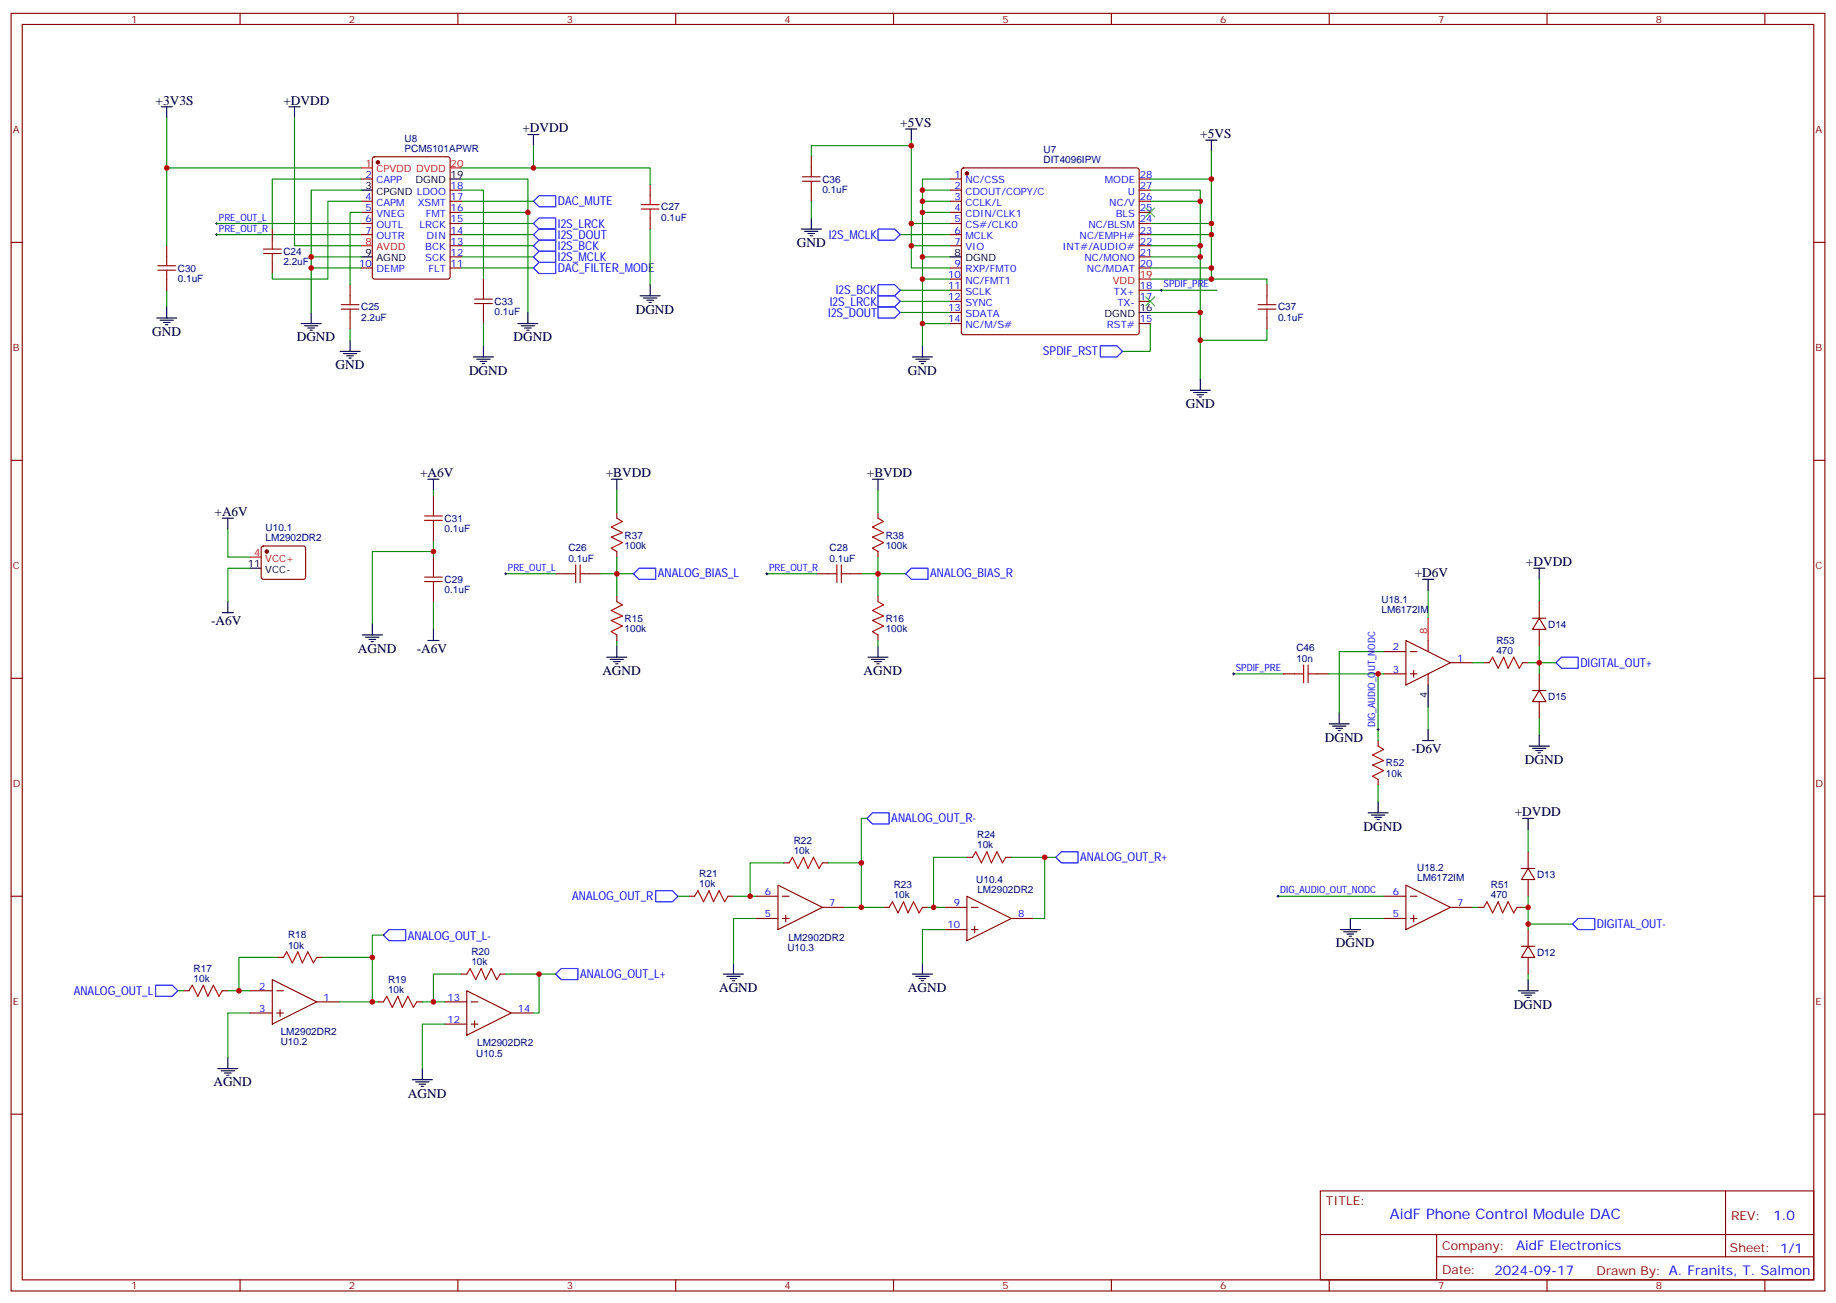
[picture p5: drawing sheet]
<svg xmlns="http://www.w3.org/2000/svg" width="583mm" height="413mm" viewBox="0 0 583 413" stroke-linecap="round" stroke-linejoin="round" font-family="sans-serif">
<g fill="none" stroke="#870000" stroke-width=".35">
<path d="M3.5 4.2h575.8v405.4h-575.8zM7.1 7.8h568.6v398.2h-568.6zM76.2 4.2v3.6M145.3 4.2v3.6M214.5 4.2v3.6M283.6 4.2v3.6M352.8 4.2v3.6M421.9 4.2v3.6M491.1 4.2v3.6M560.2 4.2v3.6M114.7 56.8h3.5M118.4 49.9l.5-.2h23.3l.6 .5 .1 37.6-.5 .7h-23.5l-.7-.4v-37.7z"/>
<path d="M206.4 58.6v3.5M257.5 49.7v3.6M301.6 56.8h3.6M305.4 53.5l.5-.2h55l.5 .2 .2 .5v51.5l-.2 .5-.5 .2h-55l-.5-.2-.2-.5v-51.5zM361.6 56.8h3.5M3.5 76.9h3.6M52.9 78v3.5M86.4 72.7v3.5M114.7 63.9h3.5M114.7 67.4h3.5M114.7 70.9h3.5M114.7 74.4h3.5"/>
<path d="M142.9 60.3h3.5M142.9 63.9h3.5M142.9 67.4h3.5M142.9 70.9h3.5M142.9 74.4h3.5M142.9 78h3.5M206.4 69.1v3.6M257.5 60.3v3.6M301.6 60.3h3.6M301.6 63.9h3.6M301.6 67.4h3.6M301.6 70.9h3.6"/>
<path d="M301.6 74.4h3.6M301.6 78h3.6M361.6 60.3h3.5M361.6 63.9h3.5M361.6 67.4h3.5M361.6 70.9h3.5M361.6 74.4h3.5M361.6 78h3.5M575.7 76.9h3.6M52.9 88.5v3.6M86.4 83.3v3.5M111.1 90.3v3.5"/>
<path d="M114.7 85h3.5M142.9 85h3.5M142.9 81.5h3.5M153.5 88.5v3.6M153.5 99.1v3.6M301.6 85h3.6M301.6 88.5h3.6M301.6 92.1h3.6M301.6 95.6h3.6M301.6 99.1h3.6M361.6 85h3.5M361.6 92.1h3.5"/>
<path d="M361.6 95.6h3.5M361.6 81.5h3.5M402.2 90.3v3.5M111.1 100.9v3.5M301.6 102.7h3.6M361.6 102.7h3.5M402.2 100.9v3.5M3.5 146.1h3.6M137.6 157.3v3.6M575.7 146.1h3.6M83.1 173.4l.5-.2h12.7l.5 .2 .2 .5-.1 9.5-.6 .4-13-.1-.4-.6v-9.2zM137.6 167.9v3.6"/>
<path d="M137.6 176.7v3.6M195.8 162.6v1.8M195.8 175v1.7M278.7 162.6v1.8M278.7 175v1.7M137.6 187.3v3.6M176.4 182h3.5M187 182h3.5M195.8 189.1v1.8M259.3 182h3.5M269.9 182h3.5M278.7 189.1v1.8"/>
<path d="M486.5 196.1h4.2M488.6 196.1l2.1 3.6h-4.2zM488.6 190.9v5.2M488.6 199.7v5.3M3.5 215.2h3.6M195.8 201.4v1.8M278.7 201.4v1.8M407.5 213.8h3.5M418 213.8h3.6M439.2 206.7h7.1M439.2 213.8h7.1M446.3 203.2l14.1 7.1-14.1 7z"/>
<path d="M447.7 206.7h2.1M447.7 213.8h2.1M448.7 212.7v2.1M453.3 203.2v3.5M453.3 213.8v3.5M460.4 210.3h7M471 210.3h1.7M483.3 210.3h1.8M486.5 219.1h4.2M488.6 219.1l2.1 3.5h-4.2zM488.6 213.8v5.3M575.7 215.2h3.6"/>
<path d="M437.4 235v1.7M488.6 222.6v5.3M437.4 247.3v1.8M248.7 273.8h1.8M261.1 273.8h1.7M306.9 272h1.8M319.3 272h1.7M483 275.5h4.2M485.1 275.5l2.1 3.5h-4.2zM485.1 270.2v5.3M485.1 279v5.3M3.5 284.3h3.6"/>
<path d="M218.7 284.3h1.8M231.1 284.3h1.7M239.9 284.3h7M239.9 291.4h7M246.9 280.8l14.2 7.1-14.2 7zM248.4 284.3h2.1M248.4 291.4h2.1M249.4 290.3v2.2M261.1 287.9h7M280.5 287.9h1.7M292.8 287.9h1.8M299.9 287.9h7"/>
<path d="M299.9 294.9h7M306.9 284.3l14.1 7.1-14.1 7.1zM308.3 287.9h2.1M308.3 294.9h2.1M309.4 293.9v2.1M321 291.4h7.1M439.2 284.3h7.1M439.2 291.4h7.1M446.3 280.8l14.1 7.1-14.1 7zM447.7 284.3h2.1M447.7 291.4h2.1M448.7 290.3v2.2"/>
<path d="M460.4 287.9h7M469.2 287.9h1.8M481.5 287.9h1.8M485.1 294.9v5.3M575.7 284.3h3.6M58.2 314.3h1.8M70.6 314.3h1.7M79.4 314.3h7M86.4 310.8l14.1 7.1-14.1 7zM87.8 314.3h2.2M88.2 303.7h1.8M100.5 303.7h1.8"/>
<path d="M100.5 317.9h7.1M119.9 317.9h1.8M132.3 317.9h1.8M141.1 317.9h7.1M146.4 309h1.8M148.2 314.3l14.1 7.1-14.1 7zM149.6 317.9h2.1M158.7 309h1.8M483 300.2h4.2M485.1 300.2l2.1 3.5h-4.2zM485.1 303.7v5.3M79.4 321.4h7"/>
<path d="M87.8 321.4h2.2M88.9 320.3v2.1M141.1 324.9h7.1M149.6 324.9h2.1M150.6 323.9v2.1M162.3 321.4h7M3.5 353.5h3.6M575.7 353.5h3.6M419.1 377.8h156.6v28.2h-156.6zM547.7 377.8v20.9M419.1 391.7h156.5M456 398.7h119.6"/>
<path d="M456 391.7v14.1M76.2 406v3.6M145.3 406v3.6M214.5 406v3.6M283.6 406v3.6M352.8 406v3.6M421.9 406v3.6M491.1 406v3.6M560.2 406v3.6"/>
</g>
<g fill="none" stroke="#008700" stroke-width=".35">
<path d="M52.9 37.4v15.9M93.5 37.4v40.6h21.2M114.7 53.3h-61.8v24.7M114.7 56.8h-28.3v15.9M146.4 56.8h21.2v42.3M169.3 46.2v7.1h-22.9M169.3 53.3h37.1v5.3M289.3 46.2h-31.8v3.5M289.3 44.4v40.6h12.3M301.6 56.8h-8.8v3.5M365.1 56.8h19.4M384.5 48v40.5h-19.4"/>
<path d="M68.8 70.9h45.9M68.8 74.4h45.9M114.7 63.9h-10.6v24.6h-17.7v-1.7M114.7 67.4h-3.6v22.9M114.7 60.3h-15.9v21.2M146.4 60.3h7.1v28.2M146.4 63.9h22.9M146.4 70.9h22.9M146.4 74.4h22.9M146.4 78h22.9M146.4 67.4h21.2M206.4 72.7v17.6"/>
<path d="M257.5 63.9v5.2M285.8 74.4h15.8M289.3 70.9h12.3M289.3 78h12.3M292.8 67.4h8.8M301.6 60.3h-8.8v3.6M301.6 63.9h-8.8v24.6M365.1 60.3h15.9v17.7M365.1 78h15.9v3.5M365.1 63.9h15.9M365.1 70.9h19.4M365.1 74.4h19.4"/>
<path d="M52.9 92.1v5.3M98.8 85h15.9M114.7 81.5h-15.9v17.6M146.4 85h22.9M146.4 81.5h22.9M285.8 95.6h15.8M285.8 99.1h15.8M285.8 92.1h15.8M292.8 81.5h8.8M301.6 88.5h-8.8v21.2M365.1 81.5h15.9v17.6M365.1 99.1h15.9v21.2"/>
<path d="M365.1 85h19.4M365.1 92.1h21.2M384.5 88.5h17.7v1.8M111.1 104.4v3.6M153.5 102.7v7M292.8 102.7h8.8M365.1 102.7v8.8h-8.8M402.2 104.4v3.6h-21.2M137.6 155.6v1.7M195.8 155.6v7M278.7 155.6v7M72.3 167.9v8.8h7.1"/>
<path d="M137.6 175h-19.4v22.9M137.6 171.5v5.2M195.8 176.7v5.3h5.3M278.7 176.7v5.3h8.8M79.4 180.3h-7.1v10.6M137.6 190.9v8.8M160.5 182h15.9M190.5 182h5.3v7.1M243.4 182h15.9M273.4 182h5.3v7.1M453.3 187.3v8.8M488.6 183.8v7.1"/>
<path d="M195.8 203.2v1.8M278.7 203.2v1.8M391.6 213.8h15.9M421.6 213.8h17.6M437.4 213.8v21.2M439.2 206.7h-14.1v19.4M467.4 210.3h3.6M485.1 210.3h8.8M488.6 205v8.8M453.3 224.4v7M488.6 227.9v5.3M275.2 259.6h-1.8v14.2"/>
<path d="M437.4 249.1v5.3M248.7 273.8h-10.6v10.5h1.8M262.8 273.8h10.6v14.1M306.9 272h-10.6v15.9h-1.7M321 272h10.6v19.4h-3.5M331.6 272h3.5M485.1 263.2v7M121.7 296.7h-3.5v7M215.2 284.3h3.5M232.8 284.3h5.3M239.9 291.4h-7.1v14.1M268.1 287.9h12.4"/>
<path d="M296.3 287.9h3.6M299.9 294.9h-7.1v10.6M405.7 284.3h33.5M428.6 291.4h10.6M467.4 287.9h1.8M483.3 287.9h1.8v7M485.1 293.2h14.1M485.1 284.3v3.6M56.4 314.3h1.8M72.3 314.3h7.1M88.2 303.7h-12.4v10.6M102.3 303.7h15.9v14.2h-10.6"/>
<path d="M118.2 317.9h1.7M134.1 317.9h7M146.4 309h-8.8v8.9M160.5 309h10.6v12.4h-1.8M171.1 309h5.3M485.1 309v1.8M79.4 321.4h-7.1v14.1M141.1 324.9h-7v14.1"/>
</g>
<path d="M363.7 66l2.8 2.8M366.5 66l-2.8 2.8M363.7 94.2l2.8 2.8M366.5 94.2l-2.8 2.8" fill="none" stroke="#3c3" stroke-width=".35"/>
<g fill="none" stroke="#00f" stroke-width=".35">
<path d="M171.1 69.1h5.3v3.6h-5.3l-1.8-1.8zM171.1 72.7h5.3v3.5h-5.3l-1.8-1.8zM171.1 76.2h5.3v3.5h-5.3l-1.8-1.7zM171.1 62.1h5.3v3.5h-5.3l-1.8-1.7zM278.7 72.7h5.3l1.8 1.7-1.8 1.8h-5.3zM169.3 81.5l1.8-1.8h5.3v3.6h-5.3zM169.3 85l1.8-1.7h5.3v3.5h-5.3zM278.7 97.4h5.3l1.8 1.7-1.8 1.8h-5.3zM278.7 93.8h5.3l1.8 1.8-1.8 1.8h-5.3zM278.7 90.3h5.3l1.8 1.8-1.8 1.7h-5.3zM349.2 109.7h5.3l1.8 1.8-1.8 1.7h-5.3zM201.1 182l1.7-1.7h5.3v3.5h-5.3z"/>
<path d="M287.5 182l1.8-1.7h5.3v3.5h-5.3zM493.9 210.3l1.8-1.8h5.2v3.5h-5.2zM275.2 259.6l1.7-1.7h5.3v3.5h-5.3zM335.1 272l1.8-1.8h5.3v3.6h-5.3zM121.7 296.7l1.8-1.8h5.3v3.6h-5.3zM208.1 282.6h5.3l1.8 1.7-1.8 1.8h-5.3zM499.2 293.2l1.7-1.8h5.3v3.5h-5.3zM49.4 312.6h5.3l1.7 1.7-1.7 1.8h-5.3zM176.4 309l1.8-1.7h5.2v3.5h-5.2z"/>
</g>
<g fill="none" stroke="#a10000" stroke-width=".35">
<path d="M254.7 57.5h5.6M254.7 56.1h5.6M257.5 53.3v2.8M257.5 57.5v2.8M83.6 79h5.7M86.4 76.2v2.8M203.6 66.3h5.6M203.6 64.9h5.6M206.4 62.1v2.8M206.4 66.3v2.8M50.1 85.7h5.6M50.1 84.3h5.6"/>
<path d="M52.9 81.5v2.8M52.9 85.7v2.8M83.6 80.4h5.7M86.4 80.4v2.9M108.3 98.1h5.6M108.3 96.7h5.6M111.1 93.8v2.9M111.1 98.1v2.8M150.6 96.3h5.7M150.6 94.9h5.7M153.5 92.1v2.8M153.5 96.3v2.8"/>
<path d="M399.3 98.1h5.7M399.3 96.7h5.7M402.2 93.8v2.9M402.2 98.1v2.8M134.8 163.7h5.6M134.8 165.1h5.6M137.6 160.9v2.8M137.6 165.1v2.8M182.7 179.2v5.7M184.1 179.2v5.7M195.8 164.4l1.8 1.1-3.6 1.7 3.6 1.8-3.6 1.4 3.6 1.8-3.6 1.7 1.8 1.1M265.6 179.2v5.7"/>
<path d="M267.1 179.2v5.7M278.7 164.4l1.8 1.1-3.6 1.7 3.6 1.8-3.6 1.4 3.6 1.8-3.6 1.7 1.8 1.1M134.8 183.1h5.6M134.8 184.5h5.6M137.6 180.3v2.8M137.6 184.5v2.8M179.9 182h2.8M184.1 182h2.9M195.8 190.9l1.8 1-3.6 1.8 3.6 1.7-3.6 1.5 3.6 1.7-3.6 1.8 1.8 1M262.8 182h2.8M267.1 182h2.8M278.7 190.9l1.8 1-3.6 1.8 3.6 1.7-3.6 1.5 3.6 1.7-3.6 1.8 1.8 1"/>
<path d="M411 213.8h2.8M413.8 211v5.6M415.2 211v5.6M415.2 213.8h2.8M472.7 210.3l1.1-1.8 1.7 3.5 1.8-3.5 1.4 3.5 1.8-3.5 1.7 3.5 1.1-1.7M437.4 236.7l1.8 1.1-3.5 1.7 3.5 1.8-3.5 1.4 3.5 1.8-3.5 1.7 1.7 1.1M250.5 273.8l1-1.8 1.8 3.5 1.8-3.5 1.4 3.5 1.7-3.5 1.8 3.5 1.1-1.7M308.7 272l1-1.8 1.8 3.6 1.8-3.6 1.4 3.6 1.7-3.6 1.8 3.6 1.1-1.8M220.5 284.3l1-1.7 1.8 3.5 1.8-3.5 1.4 3.5 1.7-3.5 1.8 3.5 1.1-1.8M282.2 287.9l1.1-1.8 1.7 3.5 1.8-3.5 1.4 3.5 1.8-3.5 1.7 3.5 1.1-1.7M471 287.9l1-1.8 1.8 3.5 1.7-3.5 1.5 3.5 1.7-3.5 1.8 3.5 1-1.7M60 314.3l1-1.7 1.8 3.5 1.8-3.5 1.4 3.5 1.7-3.5 1.8 3.5 1.1-1.8"/>
<path d="M90 303.7l1-1.7 1.8 3.5 1.7-3.5 1.5 3.5 1.7-3.5 1.8 3.5 1-1.8M121.7 317.9l1.1-1.8 1.7 3.5 1.8-3.5 1.4 3.5 1.8-3.5 1.7 3.5 1.1-1.7M148.2 309l1-1.7 1.8 3.5 1.8-3.5 1.4 3.5 1.7-3.5 1.8 3.5 1-1.8"/>
</g>
<g fill="none" stroke="#000" stroke-width=".35">
<path d="M51.2 33.9h3.5M52.9 33.9v3.5M91.7 33.9h3.5M93.5 33.9v3.5M142.9 56.8h3.5M167.6 42.7h3.5M169.3 42.7v3.5M287.5 40.9h3.5M289.3 40.9v3.5M382.8 44.4h3.5M384.5 44.4v3.6M114.7 60.3h3.5"/>
<path d="M254.4 72.7h6.3M255.4 73.4h4.2M256.5 74.1h2.1M257.2 74.8h.7M257.5 69.1v3.6M52.9 97.4v3.5M98.8 99.1v3.6M114.7 81.5h3.5M167.6 99.1v3.6M203.2 93.8h6.3M204.3 94.5h4.2M205.3 95.3h2.1"/>
<path d="M206 96h.7M206.4 90.3v3.5M301.6 81.5h3.6M361.6 99.1h3.5M49.7 100.9h6.4M50.8 101.6h4.2M51.9 102.3h2.1M52.6 103h.7M95.6 102.7h6.4M96.7 103.4h4.2M97.7 104.1h2.1M98.4 104.8h.7"/>
<path d="M107.9 111.5h6.4M109 112.2h4.2M110.1 112.9h2.1M110.8 113.6h.7M111.1 108v3.5M150.3 113.2h6.3M151.3 113.9h4.3M152.4 114.7h2.1M153.1 115.4h.7M153.5 109.7v3.5M164.4 102.7h6.3M165.5 103.4h4.2"/>
<path d="M166.5 104.1h2.1M167.2 104.8h.7M289.6 113.2h6.4M290.7 113.9h4.2M291.7 114.7h2.2M292.5 115.4h.7M292.8 109.7v3.5M377.8 123.8h6.4M378.9 124.5h4.2M379.9 125.2h2.2M380.6 125.9h.8M381 120.3v3.5"/>
<path d="M135.8 152h3.5M137.6 152v3.6M194 152h3.6M195.8 152v3.6M276.9 152h3.6M278.7 152v3.6M70.6 164.4h3.5M72.3 164.4v3.5M70.6 194.4h3.5M72.3 190.9v3.5M79.4 180.3h3.5M118.2 197.9v3.5"/>
<path d="M137.6 199.7v3.5M451.6 183.8h3.5M453.3 183.8v3.5M486.8 180.3h3.6M488.6 180.3v3.5M115 201.4h6.4M116.1 202.1h4.2M117.1 202.8h2.1M117.8 203.6h.7M135.8 203.2h3.5M192.6 208.5h6.4M193.7 209.2h4.2"/>
<path d="M194.7 209.9h2.1M195.4 210.6h.7M195.8 205v3.5M275.5 208.5h6.4M276.6 209.2h4.2M277.6 209.9h2.2M278.3 210.6h.7M278.7 205v3.5M453.3 217.3v7.1M421.9 229.7h6.4M423 230.4h4.2M424 231.1h2.2"/>
<path d="M424.7 231.8h.7M425.1 226.1v3.6M451.6 235h3.5M453.3 231.4v3.6M485.4 236.7h6.4M486.5 237.4h4.2M487.5 238.1h2.2M488.2 238.8h.7M488.6 233.2v3.5M434.3 257.9h6.3M435.3 258.6h4.3M436.4 259.3h2.1"/>
<path d="M437.1 260h.7M437.4 254.4v3.5M483.3 259.6h3.5M485.1 259.6v3.6M425.4 294.9h6.4M426.5 295.6h4.2M427.6 296.3h2.1M428.3 297h.7M428.6 291.4v3.5M229.7 309h6.3M230.7 309.7h4.2M231.8 310.4h2.1"/>
<path d="M232.5 311.2h.7M232.8 305.5v3.5M289.6 309h6.4M290.7 309.7h4.2M291.7 310.4h2.2M292.5 311.2h.7M292.8 305.5v3.5M481.9 314.3h6.3M483 315h4.2M484 315.7h2.1M484.7 316.4h.7M485.1 310.8v3.5"/>
<path d="M69.1 339h6.4M70.2 339.7h4.2M72.3 335.5v3.5M134.1 339v3.5M71.3 340.4h2.1M72 341.1h.7M130.9 342.5h6.3M131.9 343.3h4.3M133 344h2.1M133.7 344.7h.7"/>
</g>
<g fill="#870000" stroke="#870000" stroke-width=".35">
<circle cx="306.9" cy="55" r=".53"/>
<circle cx="84.7" cy="175" r=".53"/>
<circle cx="119.9" cy="51.5" r=".53"/>
</g>
<path d="M114.7 53.3h3.5M142.9 53.3h3.5M114.7 78h3.5M361.6 88.5h3.5M79.4 176.7h3.5M453.3 196.1v7.1" fill="none" stroke="#f00" stroke-width=".35"/>
<g fill="none" stroke="#000" stroke-width=".32">
<path d="M68.4 74.4h.7M68.4 70.9h.7M68.8 70.6v.7M68.8 74.1v.7M368.3 92.1h.7M368.7 91.7v.7M160.2 182h.7M160.5 181.7v.7M243.1 182h.7M243.4 181.7v.7M391.2 213.8h.7M391.6 213.4v.7"/>
<path d="M437.1 231.4h.7M437.4 231.1v.7M405.3 284.3h.7M405.7 284v.7"/>
</g>
<g fill="#c00">
<circle cx="381" cy="107.9" r=".88"/>
<circle cx="384.5" cy="56.8" r=".88"/>
<circle cx="381" cy="63.9" r=".88"/>
<circle cx="381" cy="78" r=".88"/>
<circle cx="384.5" cy="70.9" r=".88"/>
<circle cx="384.5" cy="74.4" r=".88"/>
<circle cx="381" cy="81.5" r=".88"/>
<circle cx="384.5" cy="85" r=".88"/>
<circle cx="381" cy="99.1" r=".88"/>
<circle cx="384.5" cy="88.5" r=".88"/>
<circle cx="292.8" cy="60.3" r=".88"/>
<circle cx="289.3" cy="46.2" r=".88"/>
<circle cx="289.3" cy="78" r=".88"/>
<circle cx="292.8" cy="81.5" r=".88"/>
<circle cx="292.8" cy="102.7" r=".88"/>
<circle cx="289.3" cy="70.9" r=".88"/>
<circle cx="292.8" cy="67.4" r=".88"/>
<circle cx="292.8" cy="63.9" r=".88"/>
<circle cx="292.8" cy="88.5" r=".88"/>
<circle cx="195.8" cy="182" r=".88"/>
<circle cx="278.7" cy="182" r=".88"/>
<circle cx="137.6" cy="175" r=".88"/>
<circle cx="75.8" cy="314.3" r=".88"/>
<circle cx="118.2" cy="317.9" r=".88"/>
<circle cx="137.6" cy="317.9" r=".88"/>
<circle cx="171.1" cy="309" r=".88"/>
<circle cx="118.2" cy="303.7" r=".88"/>
<circle cx="296.3" cy="287.9" r=".88"/>
<circle cx="273.4" cy="287.9" r=".88"/>
<circle cx="238.1" cy="284.3" r=".88"/>
<circle cx="273.4" cy="273.8" r=".88"/>
<circle cx="331.6" cy="272" r=".88"/>
<circle cx="98.8" cy="85" r=".88"/>
<circle cx="167.6" cy="67.4" r=".88"/>
<circle cx="169.3" cy="53.3" r=".88"/>
<circle cx="98.8" cy="81.5" r=".88"/>
<circle cx="52.9" cy="53.3" r=".88"/>
<circle cx="485.1" cy="293.2" r=".88"/>
<circle cx="485.1" cy="287.9" r=".88"/>
<circle cx="437.4" cy="213.8" r=".88"/>
<circle cx="488.6" cy="210.3" r=".88"/>
</g>
<text font-size="4.6" fill="#00f" x="441.2" y="386.9">AidF Phone Control Module DAC</text>
<g font-size="4.2">
<text x="49.4" y="33.2">+3V3S</text>
<text x="90" y="33.2">+DVDD</text>
<text x="165.8" y="42">+DVDD</text>
<text x="285.8" y="40.2">+5VS</text>
<text x="381" y="43.7">+5VS</text>
<text x="252.9" y="78.3">GND</text>
<text x="201.8" y="99.5">DGND</text>
<text x="48.3" y="106.5">GND</text>
<text x="94.2" y="108.3">DGND</text>
<text x="163" y="108.3">DGND</text>
<text x="106.5" y="117.1">GND</text>
<text x="148.9" y="118.9">DGND</text>
<text x="288.2" y="118.9">GND</text>
<text x="376.4" y="129.5">GND</text>
<text x="133.3" y="151.3">+A6V</text>
<text x="192.3" y="151.3">+BVDD</text>
<text x="275.2" y="151.3">+BVDD</text>
<text x="68.1" y="163.7">+A6V</text>
<text x="484.4" y="179.6">+DVDD</text>
<text x="449.1" y="183.1">+D6V</text>
<text x="67" y="198.3">-A6V</text>
<text x="113.6" y="207.1">AGND</text>
<text x="132.3" y="207.2">-A6V</text>
<text x="191.2" y="214.1">AGND</text>
<text x="274.1" y="214.1">AGND</text>
<text x="420.5" y="235.3">DGND</text>
<text x="448" y="238.9">-D6V</text>
<text x="484" y="242.4">DGND</text>
<text x="432.9" y="263.5">DGND</text>
<text x="480.8" y="258.9">+DVDD</text>
<text x="424" y="300.6">DGND</text>
<text x="228.2" y="314.7">AGND</text>
<text x="288.2" y="314.7">AGND</text>
<text x="480.5" y="320">DGND</text>
<text x="67.7" y="344.7">AGND</text>
<text x="129.5" y="348.2">AGND</text>
</g>
<g font-size="4.2" fill="#00f">
<text x="562.9" y="387.1">1.0</text>
<text x="481.3" y="396.6">AidF Electronics</text>
<text x="474.4" y="404.5">2024-09-17</text>
</g>
<g font-size="3.9" fill="#00f">
<text x="177.1" y="65.1">DAC_MUTE</text>
<text x="177.1" y="72.3">I2S_LRCK</text>
<text x="177.1" y="75.8">I2S_DOUT</text>
<text x="263.1" y="75.8">I2S_MCLK</text>
<text x="177.1" y="79.3">I2S_BCK</text>
<text x="177.1" y="82.9">I2S_MCLK</text>
<text x="177.1" y="86.2">DAC_FILTER_MODE</text>
<text x="265.3" y="93.4">I2S_BCK</text>
<text x="262.9" y="100.5">I2S_DOUT</text>
<text x="263.4" y="96.9">I2S_LRCK</text>
<text x="331.1" y="112.8">SPDIF_RST</text>
<text x="208.8" y="183.2">ANALOG_BIAS_L</text>
<text x="295.3" y="183.2">ANALOG_BIAS_R</text>
<text x="501.6" y="211.6">DIGITAL_OUT+</text>
<text x="282.9" y="260.8">ANALOG_OUT_R-</text>
<text x="342.9" y="273.1">ANALOG_OUT_R+</text>
<text x="181.6" y="285.6">ANALOG_OUT_R</text>
<text x="129.5" y="298.1">ANALOG_OUT_L-</text>
<text x="506.9" y="294.5">DIGITAL_OUT-</text>
<text x="184.1" y="310.4">ANALOG_OUT_L+</text>
<text x="23.4" y="315.7">ANALOG_OUT_L</text>
</g>
<g font-size="3.9" fill="#800">
<text x="420.9" y="382.4">TITLE:</text>
<text x="549.5" y="387.1">REV:</text>
<text x="457.8" y="396.6">Company:</text>
<text x="549.1" y="397.2">Sheet: 1/1</text>
<text x="457.8" y="404.3">Date:</text>
<text x="506.8" y="404.4">Drawn By: A. Franits, T. Salmon</text>
</g>
<g font-size="3.2" fill="#800">
<text x="41.6" y="7.2">1</text>
<text x="110.8" y="7.2">2</text>
<text x="179.9" y="7.2">3</text>
<text x="249.1" y="7.2">4</text>
<text x="318.2" y="7.2">5</text>
<text x="387.3" y="7.2">6</text>
<text x="456.5" y="7.2">7</text>
<text x="525.6" y="7.2">8</text>
<text x="4.1" y="42.3">A</text>
<text x="576.3" y="42.3">A</text>
<text x="4.1" y="111.5">B</text>
<text x="576.3" y="111.5">B</text>
<text x="4.1" y="180.6">C</text>
<text x="576.3" y="180.6">C</text>
<text x="4.1" y="249.8">D</text>
<text x="576.3" y="249.8">D</text>
<text x="4.1" y="318.9">E</text>
<text x="576.3" y="318.9">E</text>
<text x="41.6" y="409">1</text>
<text x="110.8" y="409">2</text>
<text x="179.9" y="409">3</text>
<text x="249.1" y="409">4</text>
<text x="318.2" y="409">5</text>
<text x="387.3" y="409">6</text>
<text x="456.5" y="409">7</text>
<text x="525.6" y="409">8</text>
</g>
<g font-size="3.2" fill="#000080">
<text x="128.4" y="45.1">U8</text>
<text x="128.4" y="48.3">PCM5101APWR</text>
<text x="331.3" y="51.9">DIT4096IPW</text>
<text x="331.3" y="48.6">U7</text>
<text x="261.1" y="57.9">C36</text>
<text x="261.1" y="61.2">0.1uF</text>
<text x="209.9" y="70">0.1uF</text>
<text x="209.9" y="66.7">C27</text>
<text x="90" y="80.9">C24</text>
<text x="56.4" y="89.4">0.1uF</text>
<text x="56.4" y="86.2">C30</text>
<text x="90" y="84.1">2.2uF</text>
<text x="114.7" y="101.7">2.2uF</text>
<text x="114.7" y="98.5">C25</text>
<text x="157" y="100">0.1uF</text>
<text x="157" y="96.7">C33</text>
<text x="405.7" y="101.7">0.1uF</text>
<text x="405.7" y="98.5">C37</text>
<text x="141.1" y="165.5">C31</text>
<text x="84.3" y="171.6">LM2902DR2</text>
<text x="84.3" y="168.3">U10.1</text>
<text x="141.1" y="168.8">0.1uF</text>
<text x="198.3" y="170.8">R37</text>
<text x="281.2" y="170.8">R38</text>
<text x="180.4" y="178.2">0.1uF</text>
<text x="180.4" y="174.9">C26</text>
<text x="198.3" y="174.1">100k</text>
<text x="263.3" y="178.2">0.1uF</text>
<text x="263.3" y="174.9">C28</text>
<text x="281.2" y="174.1">100k</text>
<text x="141.1" y="184.9">C29</text>
<text x="141.1" y="188.2">0.1uF</text>
<text x="438.5" y="191.2">U18.1</text>
<text x="198.3" y="197.3">R15</text>
<text x="281.2" y="197.3">R16</text>
<text x="438.5" y="194.4">LM6172IM</text>
<text x="198.3" y="200.5">100k</text>
<text x="281.2" y="200.5">100k</text>
<text x="491.4" y="199.1">D14</text>
<text x="411.5" y="209.9">10n</text>
<text x="411.5" y="206.7">C46</text>
<text x="475" y="207.4">470</text>
<text x="475" y="204.2">R53</text>
<text x="491.4" y="222">D15</text>
<text x="439.9" y="243.1">R52</text>
<text x="439.9" y="246.4">10k</text>
<text x="252" y="267.7">R22</text>
<text x="310.2" y="269.2">10k</text>
<text x="310.2" y="266">R24</text>
<text x="252" y="270.9">10k</text>
<text x="222" y="281.5">10k</text>
<text x="222" y="278.3">R21</text>
<text x="283.7" y="281.8">R23</text>
<text x="309.9" y="280.1">U10.4</text>
<text x="449.8" y="279.6">LM6172IM</text>
<text x="449.8" y="276.4">U18.2</text>
<text x="473.2" y="281.8">R51</text>
<text x="487.9" y="278.5">D13</text>
<text x="283.7" y="285">10k</text>
<text x="310.2" y="283.3">LM2902DR2</text>
<text x="473.2" y="285">470</text>
<text x="91.4" y="297.7">R18</text>
<text x="250.3" y="298.5">LM2902DR2</text>
<text x="91.4" y="300.9">10k</text>
<text x="149.6" y="303">R20</text>
<text x="249.9" y="301.7">U10.3</text>
<text x="487.9" y="303.2">D12</text>
<text x="61.5" y="311.5">10k</text>
<text x="61.5" y="308.3">R17</text>
<text x="123.2" y="311.8">R19</text>
<text x="149.6" y="306.2">10k</text>
<text x="123.2" y="315">10k</text>
<text x="89.1" y="328.4">LM2902DR2</text>
<text x="89.1" y="331.7">U10.2</text>
<text x="151.1" y="335.2">U10.5</text>
<text x="151.5" y="332">LM2902DR2</text>
</g>
<g font-size="3.2" fill="#f00">
<text x="116" y="52.9">1</text>
<text x="143.1" y="52.9">20</text>
<text x="119.5" y="54.7">CPVDD DVDD</text>
<text x="116" y="77.6">8</text>
<text x="119.5" y="79.4">AVDD</text>
<text x="353.2" y="90">VDD</text>
<text x="361.8" y="88.2">19</text>
<text x="80.7" y="176.4">4</text>
<text x="84.2" y="178.2">VCC+</text>
<text x="453" y="201.1" transform="rotate(-90 453 201.1)">8</text>
</g>
<g font-size="3.2" fill="#00f">
<text x="116" y="56.4">2</text>
<text x="119.5" y="58.2">CAPP</text>
<text x="143.1" y="60">18</text>
<text x="303" y="56.4">1</text>
<text x="303" y="60">2</text>
<text x="306.5" y="58.2">NC/CSS</text>
<text x="350.7" y="58.2">MODE</text>
<text x="361.8" y="60">27</text>
<text x="361.8" y="56.4">28</text>
<text x="116" y="63.5">4</text>
<text x="119.5" y="65.3">CAPM</text>
<text x="132.6" y="65.3">XSMT</text>
<text x="143.1" y="63.5">17</text>
<text x="303" y="63.5">3</text>
<text x="306.5" y="61.7">CDOUT/COPY/C</text>
<text x="306.5" y="65.3">CCLK/L</text>
<text x="352.1" y="65.3">NC/V</text>
<text x="358" y="61.7">U</text>
<text x="361.8" y="63.5">26</text>
<text x="69.5" y="70">PRE_OUT_L</text>
<text x="116" y="67">5</text>
<text x="116" y="70.6">6</text>
<text x="119.5" y="68.8">VNEG</text>
<text x="135.1" y="68.8">FMT</text>
<text x="143.1" y="70.6">15</text>
<text x="143.1" y="67">16</text>
<text x="303" y="67">4</text>
<text x="303" y="70.6">5</text>
<text x="306.5" y="68.8">CDIN/CLK1</text>
<text x="354.2" y="68.8">BLS</text>
<text x="361.8" y="70.6">24</text>
<text x="361.8" y="67">25</text>
<text x="69.5" y="73.6">PRE_OUT_R</text>
<text x="116" y="74.1">7</text>
<text x="119.5" y="72.3">OUTL</text>
<text x="119.5" y="75.8">OUTR</text>
<text x="133.2" y="72.3">LRCK</text>
<text x="135.4" y="75.8">DIN</text>
<text x="143.1" y="77.6">13</text>
<text x="143.1" y="74.1">14</text>
<text x="303" y="74.1">6</text>
<text x="303" y="77.6">7</text>
<text x="306.5" y="72.3">CS#/CLK0</text>
<text x="306.5" y="75.8">MCLK</text>
<text x="342.7" y="75.8">NC/EMPH#</text>
<text x="345.5" y="72.3">NC/BLSM</text>
<text x="361.8" y="77.6">22</text>
<text x="361.8" y="74.1">23</text>
<text x="135" y="79.4">BCK</text>
<text x="135" y="82.9">SCK</text>
<text x="143.1" y="81.1">12</text>
<text x="306.5" y="79.4">VIO</text>
<text x="337.2" y="79.4">INT#/AUDIO#</text>
<text x="344.2" y="82.9">NC/MONO</text>
<text x="361.8" y="81.1">21</text>
<text x="114" y="84.7">10</text>
<text x="119.5" y="86.4">DEMP</text>
<text x="136" y="86.4">FLT</text>
<text x="143.1" y="84.7">11</text>
<text x="300.9" y="88.2">10</text>
<text x="303" y="84.7">9</text>
<text x="306.5" y="86.4">RXP/FMT0</text>
<text x="306.5" y="90">NC/FMT1</text>
<text x="345" y="86.4">NC/MDAT</text>
<text x="361.8" y="84.7">20</text>
<text x="300.9" y="91.7">11</text>
<text x="300.9" y="95.3">12</text>
<text x="306.5" y="93.5">SCLK</text>
<text x="353.6" y="93.5">TX+</text>
<text x="361.8" y="95.3">17</text>
<text x="361.8" y="91.7">18</text>
<text x="369.4" y="91.2">SPDIF_PRE</text>
<text x="300.9" y="98.8">13</text>
<text x="306.5" y="97">SYNC</text>
<text x="306.5" y="100.5">SDATA</text>
<text x="354.7" y="97">TX-</text>
<text x="300.9" y="102.3">14</text>
<text x="306.5" y="104.1">NC/M/S#</text>
<text x="351.4" y="104.1">RST#</text>
<text x="361.8" y="102.3">15</text>
<text x="161.2" y="181.2">PRE_OUT_L</text>
<text x="244.1" y="181.2">PRE_OUT_R</text>
<text x="442.1" y="206.4">2</text>
<text x="462.5" y="209.9">1</text>
<text x="392.3" y="212.9">SPDIF_PRE</text>
<text x="442.1" y="213.4">3</text>
<text x="436.6" y="230.7" transform="rotate(-90 436.6 230.7)">DIG_AUDIO_OUT_NODC</text>
<text x="242.8" y="284">6</text>
<text x="263.2" y="287.5">7</text>
<text x="302.8" y="287.5">9</text>
<text x="406.4" y="283.5">DIG_AUDIO_OUT_NODC</text>
<text x="442.1" y="284">6</text>
<text x="462.5" y="287.5">7</text>
<text x="242.8" y="291">5</text>
<text x="323.1" y="291">8</text>
<text x="442.1" y="291">5</text>
<text x="300.8" y="294.6">10</text>
<text x="82.3" y="314">2</text>
<text x="102.7" y="317.5">1</text>
<text x="142" y="317.5">13</text>
<text x="82.3" y="321">3</text>
<text x="164.4" y="321">14</text>
<text x="142" y="324.6">12</text>
</g>
<g font-size="3.2">
<text x="116" y="60">3</text>
<text x="131.8" y="58.2">DGND</text>
<text x="143.1" y="56.4">19</text>
<text x="119.5" y="61.7">CPGND LDOO</text>
<text x="116" y="81.1">9</text>
<text x="119.5" y="82.9">AGND</text>
<text x="303" y="81.1">8</text>
<text x="306.5" y="82.9">DGND</text>
<text x="350.6" y="100.5">DGND</text>
<text x="361.8" y="98.8">16</text>
<text x="78.7" y="179.9">11</text>
<text x="84.2" y="181.7">VCC-</text>
<text x="453" y="221.4" transform="rotate(-90 453 221.4)">4</text>
</g>
</svg>
